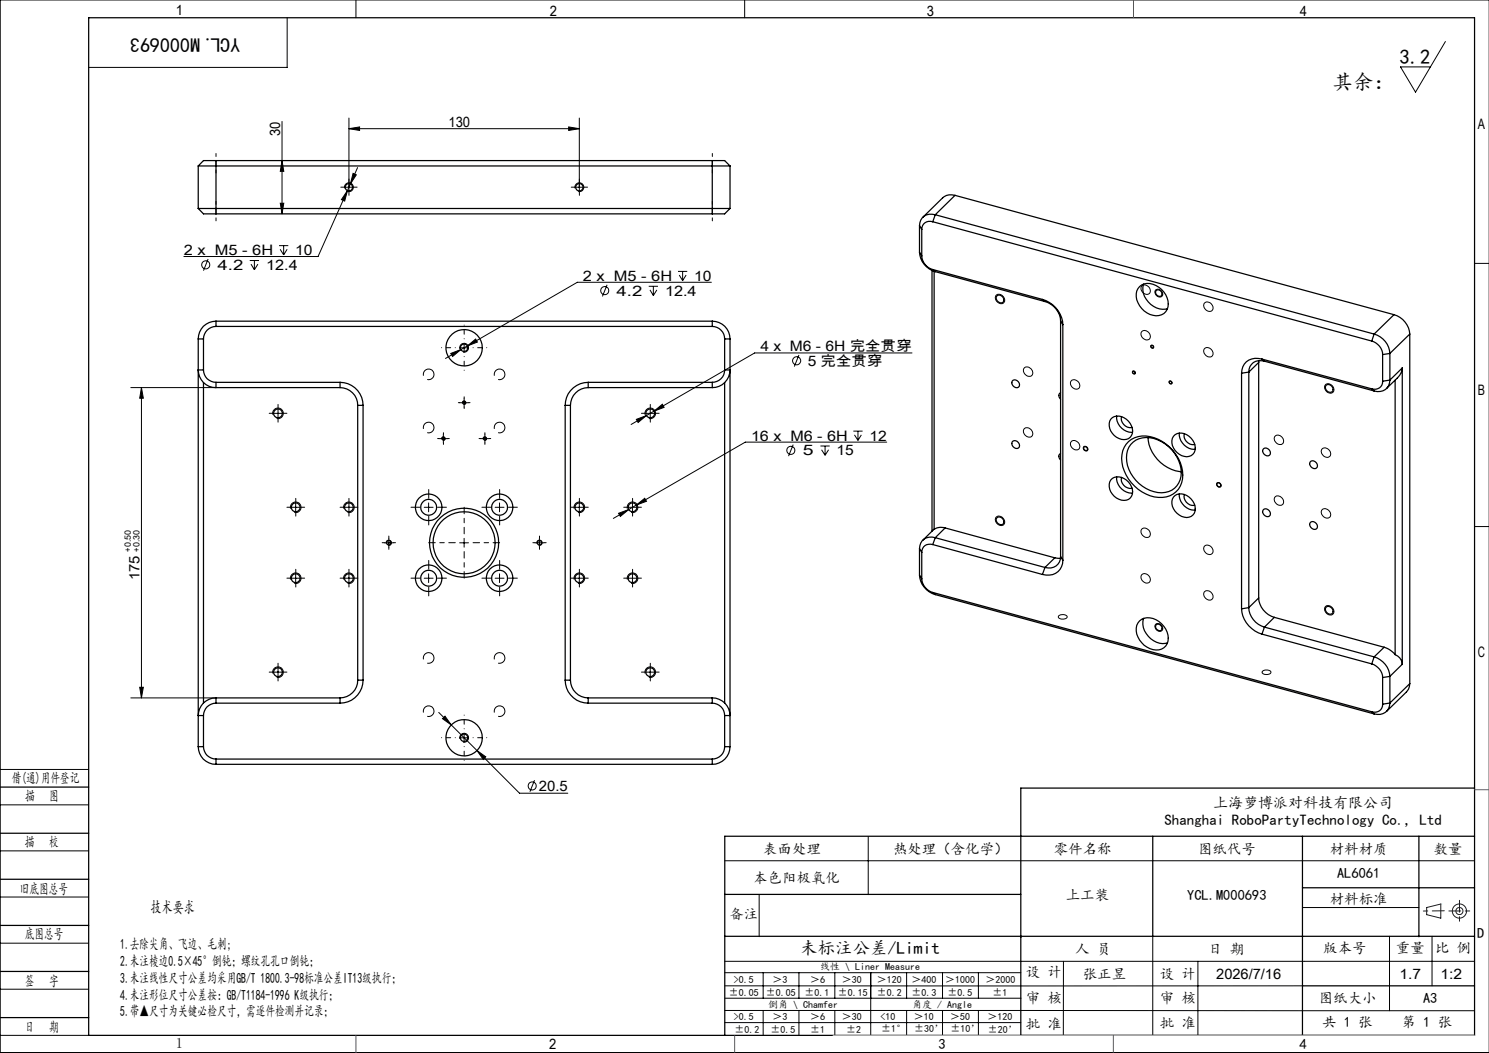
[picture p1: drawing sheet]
<svg xmlns="http://www.w3.org/2000/svg" width="420mm" height="297mm" viewBox="0 0 420 297" stroke-linecap="round" stroke-linejoin="round" font-family="sans-serif">
<g fill="none" stroke="#000" stroke-width=".28">
<path d="M100.4 0v5M210 0v5M420 0h-419.9v297h419.9M81 5v14h-56M407.7 11.7l-8.4 14.3-4.3-7.1h8.5M79.6 34.3v26M98.4 36.3l3-.5v1zM98.4 33.3v20.7M98.4 36.3h65M160.4 35.8l3 .5-3 .5zM163.4 33.3v20.7M79.1 57.3h.9l-.4 3z"/>
<path d="M79.6 45.3l.4 3h-.9zM97.2 52.8h2.5M97.2 53.1a1.26 1.26 0 0 1 1.1-1.6 1.26 1.26 0 0 1 1.4 1.4 1.26 1.26 0 0 1-1.6 1.1M98 53.8l-.8 2.9-.9-.4zM98 53.8l-8.3 18.6h-37.8M98.8 51.9l-.8 1.9M99.6 48.9l.9 .4-1.7 2.6zM100.9 47.3l-2.1 4.6M162.2 52.8h2.5M162.2 53.1a1.26 1.26 0 0 1 1.1-1.6 1.26 1.26 0 0 1 1.4 1.4 1.26 1.26 0 0 1-1.6 1.1M58.7 73.1l-1.3 3.2M70.4 73.5h2.7"/>
<path d="M70.8 74.5l1 1.6M71.8 73.5v2.6M72.7 74.5l-.9 1.6M78.7 69.3h2.6M79 70.3l1 1.6M80 69.3v2.6M81 70.3l-1 1.6M191.2 76.5h2.7M191.6 77.6l.9 1.6M192.5 76.5v2.7M193.5 77.6l-1 1.6M200.7 79.6h-37.9l-31 18"/>
<path d="M415.9 74.3h4.1M127.1 99.7l2.9-1.1-2.3 1.9zM129.6 98.1h2.6M129.7 98.4a1.25 1.25 0 0 1 1.1-1.5 1.25 1.25 0 0 1 1.4 1.3 1.25 1.25 0 0 1-1.6 1.1M130 98.6l-4.3 2.5M130.9 96.8v2.5M131.8 97.6l2.4-2 .5 .9zM131.8 97.6l-1.8 1M171.2 80.3l-1.3 3.3M183 80.7h2.6M183.3 81.8l1 1.6M184.3 80.7v2.7"/>
<path d="M185.3 81.8l-1 1.6M257.2 99.6h-44.3l-34.9 20.1M281 83.3a1.51 1.51 0 0 1 1.9 .3 1.51 1.51 0 0 1 0 1.9 1.6 1.6 0 0 1-1.7-.5 1.6 1.6 0 0 1-.2-1.7zM322.1 93.5a1.52 1.52 0 0 1 1.9 .3 1.52 1.52 0 0 1 0 2 1.61 1.61 0 0 1-1.7-.5 1.61 1.61 0 0 1-.2-1.8zM322.2 80.5a1.53 1.53 0 0 1 1.9 .5 1.53 1.53 0 0 1-.1 1.9 1.57 1.57 0 0 1-1.7-.5 1.57 1.57 0 0 1-.1-1.9zM326 81.8a1.24 1.24 0 0 1 1.6 .3 1.24 1.24 0 0 1-.1 1.6 1.34 1.34 0 0 1-1.4-.4 1.34 1.34 0 0 1-.1-1.5zM339.7 85.5a1.49 1.49 0 0 1 2 .2 1.49 1.49 0 0 1 0 2 1.67 1.67 0 0 1-1.7-.4 1.67 1.67 0 0 1-.3-1.8zM339.7 98.4a1.46 1.46 0 0 1 2 .2 1.46 1.46 0 0 1-.1 2 1.67 1.67 0 0 1-1.9-2.2zM36.9 109.3h24M39.9 109.3v87.5M39.9 109.3l.5 3h-1zM77 117a1.5 1.5 0 0 1 1.3-1.9 1.5 1.5 0 0 1 1.6 1.6 1.5 1.5 0 0 1-1.9 1.3"/>
<path d="M77.2 116.6h2.5M78.4 115.4v2.4M119.5 106a1.51 1.51 0 0 1 1.3-1.9 1.51 1.51 0 0 1 1.6 1.6 1.51 1.51 0 0 1-1.9 1.3M129.6 113.6h2.6M130.4 113.7a.51 .51 0 0 1 .5-.6 .51 .51 0 0 1 .5 .5 .51 .51 0 0 1-.6 .5M130.9 112.3v2.5M139.5 106a1.51 1.51 0 0 1 1.3-1.9 1.51 1.51 0 0 1 1.6 1.6 1.51 1.51 0 0 1-1.9 1.3M179.5 118.3l2.8-1.1-2.3 2zM182 117a1.5 1.5 0 0 1 1.3-1.9 1.5 1.5 0 0 1 1.6 1.6 1.5 1.5 0 0 1-1.9 1.3M182.2 116.6h2.4M183.4 115.4v2.4M184.5 116l2.3-2 .5 .9z"/>
<path d="M225.4 100.1l-1.4 3.3M288.9 103.9a1.47 1.47 0 0 1 2 .2 1.47 1.47 0 0 1-.2 2 1.66 1.66 0 0 1-1.8-2.2zM302.2 107.4a1.5 1.5 0 0 1 1.9 .3 1.5 1.5 0 0 1 0 1.9 1.6 1.6 0 0 1-1.7-.4 1.6 1.6 0 0 1-.2-1.8zM374 108.4a1.55 1.55 0 0 1 1.8 .4 1.55 1.55 0 0 1 .1 1.9 1.55 1.55 0 0 1-1.8-.4 1.55 1.55 0 0 1-.1-1.9zM119.5 121a1.5 1.5 0 0 1 1.3-1.9 1.5 1.5 0 0 1 1.6 1.6 1.5 1.5 0 0 1-1.9 1.3M123.8 123.7h2.5M124.6 123.9a.5 .5 0 0 1 .4-.7 .5 .5 0 0 1 .6 .5 .5 .5 0 0 1-.6 .5M125.1 122.4v2.6M135.5 123.7h2.5M136.3 123.9a.51 .51 0 0 1 .4-.7 .51 .51 0 0 1 .6 .6 .51 .51 0 0 1-.7 .4M136.8 122.4v2.6M139.5 121a1.5 1.5 0 0 1 1.3-1.9 1.5 1.5 0 0 1 1.6 1.6 1.5 1.5 0 0 1-1.9 1.3"/>
<path d="M223.7 125.4l-1.3 3.3M231.4 125.8h2.6M231.7 126.9l1 1.5M232.7 125.8v2.6M233.7 126.9l-1 1.5M240.7 121.6h2.6M241 122.7l1 1.5M242 121.6v2.6M243 122.7l-1 1.5M250.1 124.7h-39.9l-30.7 17.7M288.9 120.9a1.52 1.52 0 0 1 2 .3 1.52 1.52 0 0 1 0 2 1.61 1.61 0 0 1-1.8-.5 1.61 1.61 0 0 1-.2-1.8zM302.2 124.5a1.48 1.48 0 0 1 2 .4 1.48 1.48 0 0 1-.2 2 1.63 1.63 0 0 1-1.6-.6 1.63 1.63 0 0 1-.2-1.8z"/>
<path d="M305.7 126a.69 .69 0 0 1 1 .2 .69 .69 0 0 1-.4 1l-.7-.5-.1-.4zM343.3 136.2a.72 .72 0 0 1 .9 .2 .72 .72 0 0 1-.1 1 .83 .83 0 0 1-.8-1.2zM359.8 122.9a1.52 1.52 0 0 1 1.9 .5 1.52 1.52 0 0 1-.1 1.9 1.57 1.57 0 0 1-1.8-.6 1.57 1.57 0 0 1 0-1.8zM372.9 126.7a1.48 1.48 0 0 1 1.9 .2 1.48 1.48 0 0 1 .1 2 1.64 1.64 0 0 1-1.7-.5 1.64 1.64 0 0 1-.3-1.7zM82 143.5a1.51 1.51 0 0 1 1.3-1.9 1.51 1.51 0 0 1 1.6 1.6 1.51 1.51 0 0 1-1.9 1.3M82.2 143.1h2.5M83.4 141.8v2.6M97 143.5a1.5 1.5 0 0 1 1.3-1.9 1.5 1.5 0 0 1 1.6 1.6 1.5 1.5 0 0 1-1.9 1.3M97.2 143.1h2.5M98.4 141.8v2.6M108.4 153.1h2.5M108.9 153.3a.75 .75 0 0 1 .7-1 .75 .75 0 0 1 .8 .8 .75 .75 0 0 1-.9 .7"/>
<path d="M109.7 151.8v2.5M119.7 143.1h2.5M120.9 141.8v2.6M129.6 153.1h2.6M130.9 151.8v2.5M139.7 143.1h2.5M140.9 141.8v2.6M150.9 153.1h2.5M151.4 153.3a.74 .74 0 0 1 .7-.9 .74 .74 0 0 1 .8 .8 .74 .74 0 0 1-.9 .6M152.2 151.8v2.5M162 143.5a1.5 1.5 0 0 1 1.3-1.9 1.5 1.5 0 0 1 1.6 1.6 1.5 1.5 0 0 1-1.9 1.3M162.2 143.1h2.5"/>
<path d="M163.4 141.8v2.6M174.5 144.8l2.8-1.1-2.3 2zM177 143.5a1.51 1.51 0 0 1 1.3-1.9 1.51 1.51 0 0 1 1.6 1.6 1.51 1.51 0 0 1-1.9 1.3M177.2 143.1h2.5M177.3 143.7l-4.3 2.5M178.4 141.8v2.6M179.5 142.4l2.4-1.9 .5 .9zM179.5 142.4l-2.2 1.3M281 145.8a1.51 1.51 0 0 1 1.9 .4 1.51 1.51 0 0 1 0 1.9 1.62 1.62 0 0 1-1.7-.5 1.62 1.62 0 0 1-.2-1.8zM322.2 149.1a1.53 1.53 0 0 1 1.9 .5 1.53 1.53 0 0 1-.1 1.9 1.57 1.57 0 0 1-1.7-.5 1.57 1.57 0 0 1-.1-1.9zM339.7 154.1a1.48 1.48 0 0 1 2 .2 1.48 1.48 0 0 1 0 2 1.64 1.64 0 0 1-1.7-.5 1.64 1.64 0 0 1-.3-1.7zM359.6 140.2a1.49 1.49 0 0 1 2 .2 1.49 1.49 0 0 1 0 2 1.65 1.65 0 0 1-1.7-.4 1.65 1.65 0 0 1-.3-1.8z"/>
<path d="M372.9 143.9a1.48 1.48 0 0 1 1.9 .1 1.48 1.48 0 0 1 .1 2 1.64 1.64 0 0 1-1.7-.4 1.64 1.64 0 0 1-.3-1.7zM415.9 148.5h4.1M82 163.5a1.51 1.51 0 0 1 1.3-1.9 1.51 1.51 0 0 1 1.6 1.6 1.51 1.51 0 0 1-1.9 1.3M82.2 163.1h2.5M83.4 161.9v2.4M97 163.5a1.5 1.5 0 0 1 1.3-1.9 1.5 1.5 0 0 1 1.6 1.6 1.5 1.5 0 0 1-1.9 1.3M97.2 163.1h2.5M98.4 161.9v2.4M119.7 163.1h2.5M120.9 161.9v2.4M139.7 163.1h2.5M140.9 161.9v2.4"/>
<path d="M162 163.5a1.5 1.5 0 0 1 1.3-1.9 1.5 1.5 0 0 1 1.6 1.6 1.5 1.5 0 0 1-1.9 1.3M162.2 163.1h2.5M163.4 161.9v2.4M177 163.5a1.51 1.51 0 0 1 1.3-1.9 1.51 1.51 0 0 1 1.6 1.6 1.51 1.51 0 0 1-1.9 1.3M177.2 163.1h2.5M178.4 161.9v2.4M298.7 173.7a1.63 1.63 0 0 1 2.3 .3 1.53 1.53 0 0 1-2.5-.1zM322.1 162.1a1.52 1.52 0 0 1 1.9 .3 1.52 1.52 0 0 1 0 2 1.63 1.63 0 0 1-1.7-.5 1.63 1.63 0 0 1-.2-1.8zM326 176.1a1.24 1.24 0 0 1 1.6 .3 1.24 1.24 0 0 1-.1 1.6 1.36 1.36 0 0 1-1.4-.4 1.36 1.36 0 0 1-.1-1.5zM339.7 167a1.49 1.49 0 0 1 2 .2 1.49 1.49 0 0 1 0 2 1.65 1.65 0 0 1-1.7-.5 1.65 1.65 0 0 1-.3-1.7zM373.8 171.2a1.48 1.48 0 0 1 2 .2 1.48 1.48 0 0 1 0 2 1.62 1.62 0 0 1-1.7-.5 1.62 1.62 0 0 1-.3-1.7zM36.9 196.8h24"/>
<path d="M39.4 193.8h1l-.5 3zM77 190a1.5 1.5 0 0 1 1.3-1.9 1.5 1.5 0 0 1 1.6 1.6 1.5 1.5 0 0 1-1.9 1.3M77.2 189.6h2.5M78.4 188.3v2.5M119.5 186a1.51 1.51 0 0 1 1.3-1.9 1.51 1.51 0 0 1 1.6 1.6 1.51 1.51 0 0 1-1.9 1.3M139.5 186a1.51 1.51 0 0 1 1.3-1.9 1.51 1.51 0 0 1 1.6 1.6 1.51 1.51 0 0 1-1.9 1.3M182 190a1.5 1.5 0 0 1 1.3-1.9 1.5 1.5 0 0 1 1.6 1.6 1.5 1.5 0 0 1-1.9 1.3M182.2 189.6h2.4M183.4 188.3v2.5M356.1 189.4a1.57 1.57 0 0 1 2.4 .2 1.58 1.58 0 0 1-2.5 0zM0 217h25M119.5 201a1.51 1.51 0 0 1 1.3-1.9 1.51 1.51 0 0 1 1.6 1.6 1.51 1.51 0 0 1-1.9 1.3"/>
<path d="M123.8 200.9l10.7 10.8M124.8 202.7l.7-.7 1.8 2.5zM129.6 208.1h2.6M129.7 208.4a1.25 1.25 0 0 1 1.1-1.5 1.25 1.25 0 0 1 1.4 1.3 1.25 1.25 0 0 1-1.6 1.1M130.9 206.8v2.5M134.5 211.7l2.5 1.8-.7 .7zM134.5 211.7l12 12h13.7M139.5 201a1.51 1.51 0 0 1 1.3-1.9 1.51 1.51 0 0 1 1.6 1.6 1.51 1.51 0 0 1-1.9 1.3M0 227h25M0 240h25M150.8 220.1l-1.3 3.2M244.9 236v16.3"/>
<path d="M0 253h25M204.4 242.8h211.5M214.1 252.4v11.8M367.4 256h32.8M0 266h25M0 279h25M204.4 271.1h211.5M204.4 278.1h163M204.4 274.4h83.5M215.3 274.4v7.1M225.4 274.4v7.1M235.5 274.4v7.1"/>
<path d="M245.6 274.4v17.6M255.7 274.4v7.1M265.9 274.4v7.1M276 274.4v7.1M300 271.1l-.1 21M325.2 264.1v27.9M337.9 271.1v20.9M391.9 264.1v21M403.9 264.1v14M0 292h25M204.4 285l211.5 .1M204.4 288.4h83.5"/>
<path d="M204.5 281.5h83.5M215.3 285v7M225.4 285v7M235.5 285v7M255.7 285v7M265.9 285v7M276 285v7M287.9 292h128"/>
<circle cx="58" cy="74.7" r="1.14"/>
<circle cx="170.6" cy="82" r="1.15"/>
<circle cx="325" cy="97.8" r=".45"/>
<circle cx="224.7" cy="101.8" r="1.15"/>
<circle cx="319.8" cy="105" r=".44"/>
<circle cx="330.1" cy="107.9" r=".44"/>
<circle cx="223.1" cy="127" r="1.15"/>
<circle cx="150.1" cy="221.7" r="1.14"/>
</g>
<g fill="none" stroke="#191924" stroke-width=".28">
<path d="M402.4 256l4-1v4l-4-1z"/>
<circle cx="411.7" cy="257" r="1"/>
<circle cx="411.7" cy="257" r="2"/>
</g>
<path d="M60.9 56.8v5.5M60.9 48.8v-5.5M200.9 56.8v5.5M200.9 48.8v-5.5" fill="none" stroke="#000" stroke-width=".28" stroke-dasharray="30.5 1.3 1.3 1.3" stroke-dashoffset="29.6"/>
<g fill="none" stroke="#000" stroke-width=".35">
<path d="M25 5h390.9v287h-390.9zM55.9 46.8h150M55.9 58.8h150M55.9 58.8l1.5 1.5h3.5M55.9 46.8v12M60.9 45.3h-3.5l-1.5 1.5M60.9 45.3v15M60.9 45.3h140M200.9 45.3h3.5l1.5 1.5M200.9 45.3v15M205.9 58.8l-1.5 1.5h-3.5M205.9 46.8v12"/>
<path d="M269.4 55.1a3.6 3.6 0 0 0-3.5 .7l-5.6 5.5M269.4 55.1l-5.6 5.5M269.4 55.1l123.8 33.7M60.9 60.3h140M259.4 71.2a6.1 6.1 0 0 0 4.4 5.4M259.4 63.6l.6 1.1M259.4 71.2l.6 1M259.4 63.6v7.6M260 72.2a4.2 4.2 0 0 0 3.1 3.8M260 64.7v7.5M262.9 76.3v73.5M263.1 62.5a2.26 2.26 0 0 0-3.1 2.2"/>
<path d="M263.1 62.5l123.8 33.7M263.1 76l30.9 8.5M263.1 76l.7 .6M263.5 76.5v72.8M263.8 60.6a3.2 3.2 0 0 0-4.4 3M263.8 60.6l-.7 1.9M263.8 60.6l123.8 33.6M263.8 76.6l30.9 8.5M55.9 95.6h1.5M55.9 95.6v115M57.4 95.6v8.7M60.9 92.1a3.6 3.6 0 0 0-3.5 3.5"/>
<path d="M60.9 90.6a4.9 4.9 0 0 0-5 5M60.9 90.6v1.5M60.9 92.1h140M60.9 90.6h140M200.9 92.1a3.6 3.6 0 0 1 3.5 3.5M200.9 90.6a5 5 0 0 1 5 5M200.9 90.6v1.5M204.4 95.6v8.7M204.4 95.6h1.5M205.9 95.6v115M281.3 83.4a1.29 1.29 0 0 1 1.5 .3 1.29 1.29 0 0 1 .1 1.6 1.29 1.29 0 0 1-1.6-.4 1.29 1.29 0 0 1 0-1.5zM294 84.5a7.9 7.9 0 0 1 5.8 7.1"/>
<path d="M294 84.5l.7 .6M294.7 85.1a6.1 6.1 0 0 1 4.5 5.4M299.2 90.5l.6 1.1M299.2 90.5v66.5M299.8 91.6v66.4M321.5 80.8a4.6 4.6 0 0 1 6.1 .8 4.6 4.6 0 0 1 .7 6.8 5.3 5.3 0 0 1-7.3-3 3.9 3.9 0 0 1 .5-4.6zM322.6 80.1a5.8 5.8 0 0 0 6.7 7M326 82.1a1.04 1.04 0 0 1 1.4 0 1.04 1.04 0 0 1 .1 1.4 1.15 1.15 0 0 1-1.2-.2 1.15 1.15 0 0 1-.3-1.2zM386.9 96.2a4.2 4.2 0 0 1 3.1 3.8M387.6 94.2a6.1 6.1 0 0 1 4.4 5.5M387.6 94.2l-.7 2M392 99.7l-2 .3"/>
<path d="M392 99.7v7.5M393.2 88.8a6.2 6.2 0 0 1 4.5 5.4M393.2 88.8l-5.6 5.4M397.7 94.2l-5.7 5.5M397.7 94.2v98.6M57.4 104.3a3.5 3.5 0 0 0 3.5 3.5M57.4 104.3h-1.5a4.9 4.9 0 0 0 5 5M57.4 107.9v90.4M60.9 107.8v1.5M60.9 107.8h35M60.9 109.3h35M95.9 107.8a6.5 6.5 0 0 1 6.5 6.5"/>
<path d="M95.9 109.3a5 5 0 0 1 5 5M95.9 107.8v1.5M100.9 114.3v77.5M100.9 114.3h1.5M102.4 114.3v77.5M159.4 114.3v77.5M159.4 114.3h1.5M160.9 114.3v77.5M165.9 107.8a6.5 6.5 0 0 0-6.5 6.5M165.9 109.3a5.1 5.1 0 0 0-5 5M165.9 107.8h35M165.9 109.3h35"/>
<path d="M165.9 107.8v1.5M200.9 107.8v1.5M204.4 104.3a3.5 3.5 0 0 1-3.5 3.5M204.4 104.3h1.5a5 5 0 0 1-5 5M204.4 107.9v90.4M285.7 107.3a1.29 1.29 0 0 1 1.5 .4 1.29 1.29 0 0 1 .1 1.5 1.29 1.29 0 0 1-1.6-.4 1.29 1.29 0 0 1 0-1.5zM299.2 110.8a1.09 1.09 0 0 0 0 1.8M313.3 118.2a3.3 3.3 0 0 1 5 .6 3.1 3.1 0 0 1 0 4.9 4.1 4.1 0 0 1-4.3-1.1 4.1 4.1 0 0 1-.7-4.4zM315 117.3a4.4 4.4 0 0 0 4.4 4.7M316.4 117.5a2.56 2.56 0 0 0 2.9 3M350.2 105.3v66.4M352.2 104.9l-2 .4"/>
<path d="M352.2 104.9v66.5M355 102.2v66.5M355 102.2l-2.8 2.7M355.1 101.7l-.1 .5M356 101.3a4.2 4.2 0 0 0-5.8 4M356 101.3l30.9 8.4M356 101.3l.7 .6M356.7 101.9a3.2 3.2 0 0 0-4.5 3M356.7 101.9l30.9 8.4M374.2 108.6a1.29 1.29 0 0 1 1.5 .4 1.29 1.29 0 0 1 0 1.5 1.29 1.29 0 0 1-1.5-.4 1.29 1.29 0 0 1 0-1.5zM386.9 109.7l.7 .6M390 107.5a2.22 2.22 0 0 1-3.1 2.2"/>
<path d="M390 100v7.5M392 107.2a3.2 3.2 0 0 1-4.4 3.1M392 107.2l-2 .3M393.5 107.2v77.4M395.5 103.8a4.2 4.2 0 0 1-1.4 2.8l-3 3M395.5 103.8v83.6M395.5 103.8l-3.5 3.4M285.7 124.4a1.29 1.29 0 0 1 1.5 .4 1.29 1.29 0 0 1 .1 1.6 1.29 1.29 0 0 1-1.6-.4 1.29 1.29 0 0 1 0-1.6zM299.2 127.9a1.09 1.09 0 0 0 0 1.8M305.8 126a.56 .56 0 0 1 .9 .3 .56 .56 0 0 1-.5 .8l-.5-.5zM313.3 135.4a3.3 3.3 0 0 1 5 .6 3.1 3.1 0 0 1 0 4.9 4.1 4.1 0 0 1-4.3-1.2 4.1 4.1 0 0 1-.7-4.3zM315 134.5a4.4 4.4 0 0 0 4.4 4.6"/>
<path d="M316.4 134.7a2.56 2.56 0 0 0 2.9 3M318.3 124.6a7.5 7.5 0 0 1 8.4-.7 11.1 11.1 0 0 1 6.6 12.3 6.2 6.2 0 0 1-7.7 4 11.7 11.7 0 0 1-9.1-12 6 6 0 0 1 1.8-3.6zM319.6 124.7a7 7 0 0 1 8.1-.1 10.3 10.3 0 0 1 5.4 9.7 5.6 5.6 0 0 1-7.6 4.4 10.4 10.4 0 0 1-7.7-10.6 5 5 0 0 1 1.8-3.4zM323.8 123.4a10.5 10.5 0 0 0 9.4 9.6M331.4 139.8a4.1 4.1 0 0 1 5.7 3.7 2.5 2.5 0 0 1-3.8 2.2 4.1 4.1 0 0 1-2.3-5.5zM331.4 122.6a4.1 4.1 0 0 1 5.7 3.8 2.5 2.5 0 0 1-3.8 2.1 4.1 4.1 0 0 1-2.3-5.5zM332.7 122.2a4.4 4.4 0 0 0 4.4 4.5M332.7 139.3a4.4 4.4 0 0 0 4.4 4.6M334 122.3a2.55 2.55 0 0 0 3 3M334 139.5a2.55 2.55 0 0 0 3 3M343.4 136.3a.57 .57 0 0 1 .9 .2 .57 .57 0 0 1-.5 .8l-.5-.5zM356.5 126.5a1.29 1.29 0 0 1 1.5 .4 1.29 1.29 0 0 1 0 1.5 1.29 1.29 0 0 1-1.5-.3 1.29 1.29 0 0 1 0-1.6z"/>
<path d="M369.7 130.1a1.29 1.29 0 0 1 1.6 .4 1.29 1.29 0 0 1 0 1.5 1.29 1.29 0 0 1-1.5-.3 1.29 1.29 0 0 1-.1-1.6zM259.4 154.7v7.5M259.4 154.7l.6 1.1M260 155.8v7.5M263.1 153.6a2.27 2.27 0 0 0-3.1 2.2M263.1 153.6l30.9 8.4M263.5 149.3l-3.2 3.1M263.8 151.7a3.2 3.2 0 0 0-4.4 3M263.8 151.7l30.9 8.4M263.8 151.7l-.7 1.9M266.6 148.9a3.7 3.7 0 0 0-3.1 .4M266.6 148.9l30.9 8.4"/>
<path d="M266.6 148.9l-2.8 2.8M281.3 145.9a1.29 1.29 0 0 1 1.5 .4 1.29 1.29 0 0 1 .1 1.6 1.29 1.29 0 0 1-1.6-.4 1.29 1.29 0 0 1 0-1.6zM297.5 157.3l1.7 .2M297.5 157.3l-2.8 2.8M299.2 157a3.2 3.2 0 0 1-4.5 3.1M299.2 157l.6 1M299.8 158a4.2 4.2 0 0 1-5.8 4M356.5 143.6a1.29 1.29 0 0 1 1.5 .4 1.29 1.29 0 0 1 0 1.6 1.29 1.29 0 0 1-1.5-.4 1.29 1.29 0 0 1 0-1.6zM369.7 147.2a1.29 1.29 0 0 1 1.6 .4 1.29 1.29 0 0 1 0 1.6 1.29 1.29 0 0 1-1.5-.4 1.29 1.29 0 0 1-.1-1.6zM259.4 162.2a6.2 6.2 0 0 0 4.4 5.5M259.4 162.2l.6 1.1M260 163.3a4.3 4.3 0 0 0 3.1 3.8"/>
<path d="M263.1 167.1l123.8 33.7M263.1 167.1l.7 .6M263.8 167.7l123.8 33.7M294.7 160.1l-.7 1.9M321.5 175.1a4.8 4.8 0 0 1 6.8 1.6 4.3 4.3 0 0 1 0 6 5.1 5.1 0 0 1-6.8-2.2 4.3 4.3 0 0 1 0-5.4zM322.6 174.4a5.8 5.8 0 0 0 6.7 6.9M326.2 176.1a1.1 1.1 0 0 1 1.3 .4 1.1 1.1 0 0 1 0 1.3 1.09 1.09 0 0 1-1.3-.3 1.09 1.09 0 0 1 0-1.4zM350.2 171.7a8 8 0 0 0 5.8 7.2M352.2 171.4a6.1 6.1 0 0 0 4.5 5.5M352.2 171.4l-2 .3M355 168.7a6.1 6.1 0 0 0 4.4 5.4M355 168.7l-2.8 2.7"/>
<path d="M356 178.9l30.9 8.4M356.7 176.9l30.9 8.4M356.7 176.9l-.7 2M359.4 174.1l31 8.5M359.4 174.1l-2.7 2.8M374.2 171.2a1.29 1.29 0 0 1 1.5 .3 1.29 1.29 0 0 1 0 1.6 1.29 1.29 0 0 1-1.5-.4 1.29 1.29 0 0 1 0-1.5zM60.9 198.3a3.5 3.5 0 0 0-3.5 3.5M60.9 196.8a4.9 4.9 0 0 0-5 5h1.5M60.9 196.8h35M60.9 198.3h35M60.9 196.8v1.5M95.9 196.8v1.5"/>
<path d="M100.9 191.8a5 5 0 0 1-5 5M100.9 191.8h1.5M102.4 191.8a6.5 6.5 0 0 1-6.5 6.5M159.4 191.8a6.5 6.5 0 0 0 6.5 6.5M159.4 191.8h1.5M160.9 191.8a5.1 5.1 0 0 0 5 5M165.9 196.8h35M165.9 198.3h35M165.9 196.8v1.5M200.9 198.3a3.5 3.5 0 0 1 3.5 3.5M200.9 196.8a5 5 0 0 1 5 5h-1.5M200.9 196.8v1.5"/>
<path d="M386.9 187.3a4.2 4.2 0 0 1 3.1 3.8M387.6 185.3a6.2 6.2 0 0 1 4.4 5.5M387.6 185.3l-.7 2M390 198.6a2.22 2.22 0 0 1-3.1 2.2M390 191.1v7.5M390.4 182.6a6.4 6.4 0 0 1 3.1 2M390.4 182.6l-2.8 2.7M392 198.3a3.3 3.3 0 0 1-4.4 3.1M392 190.8v7.5M392 190.8l-2 .3M392 198.3l-2 .3M393.5 184.6a3.1 3.1 0 0 1 2 2.8"/>
<path d="M395.5 187.4l-3.5 3.4M397.7 192.8a3.2 3.2 0 0 1-1 2.4l-5.6 5.5M397.7 192.8l-5.7 5.5M55.9 210.6a4.9 4.9 0 0 0 5 5M55.9 210.6h1.5M57.4 210.6a3.5 3.5 0 0 0 3.5 3.5M57.4 201.8v8.8M60.9 214.1v1.5M60.9 214.1h140M60.9 215.6h140M200.9 214.1v1.5M204.4 210.6a3.5 3.5 0 0 1-3.5 3.5"/>
<path d="M204.4 201.8v8.8M204.4 210.6h1.5M205.9 210.6a5 5 0 0 1-5 5M386.9 200.8l.7 .6M0 222h25M0 235h25M325.2 235.9v28.2M367.4 235.9v56.1M400.2 235.9v28.3M415.9 235.9h-211.5v56.1M415.9 222.3h-128v69.7M0 248h25"/>
<path d="M204.4 252.3h83.5M367.4 250.4h48.5M0 261h25M0 274h25M204.4 264.1h211.5M367.4 278.1h48.5M0 287h25"/>
<circle cx="98.4" cy="52.8" r="1.05"/>
<circle cx="163.4" cy="52.8" r="1.06"/>
<circle cx="130.9" cy="98.1" r="5.1"/>
<circle cx="130.9" cy="98.1" r="1.06"/>
<circle cx="325" cy="97.7" r=".35"/>
<circle cx="78.4" cy="116.6" r="1.25"/>
<circle cx="130.9" cy="113.6" r=".4"/>
<circle cx="183.4" cy="116.6" r="1.24"/>
<circle cx="319.9" cy="105" r=".35"/>
<circle cx="330.2" cy="107.8" r=".35"/>
<circle cx="125.1" cy="123.7" r=".41"/>
<circle cx="136.8" cy="123.7" r=".4"/>
<circle cx="83.4" cy="143.1" r="1.25"/>
<circle cx="98.4" cy="143.1" r="1.26"/>
<circle cx="109.7" cy="153.1" r=".62"/>
<circle cx="120.9" cy="143.1" r="2.24"/>
<circle cx="120.9" cy="143.1" r="3.8"/>
<circle cx="130.9" cy="153.1" r="9.7"/>
<circle cx="130.9" cy="153.1" r="8.7"/>
<circle cx="140.9" cy="143.1" r="2.24"/>
<circle cx="140.9" cy="143.1" r="3.8"/>
<circle cx="152.2" cy="153.1" r=".63"/>
<circle cx="163.4" cy="143.1" r="1.25"/>
<circle cx="178.4" cy="143.1" r="1.25"/>
<circle cx="83.4" cy="163.1" r="1.25"/>
<circle cx="98.4" cy="163.1" r="1.26"/>
<circle cx="120.9" cy="163.1" r="2.24"/>
<circle cx="120.9" cy="163.1" r="3.8"/>
<circle cx="140.9" cy="163.1" r="2.24"/>
<circle cx="140.9" cy="163.1" r="3.8"/>
<circle cx="163.4" cy="163.1" r="1.25"/>
<circle cx="178.4" cy="163.1" r="1.25"/>
<circle cx="78.4" cy="189.6" r="1.24"/>
<circle cx="183.4" cy="189.6" r="1.23"/>
<circle cx="130.9" cy="208.1" r="5.1"/>
<circle cx="130.9" cy="208.1" r="1.06"/>
</g>
<path d="M407.4 256.9l-5.9 .1M408.7 256.9h6M411.7 253.9v6" fill="none" stroke="#191924" stroke-width=".28" stroke-dasharray="6.3 1.3 1.3 1.3" stroke-dashoffset="3"/>
<path d="M235 292h180.9" fill="none" stroke="#c0c0c0" stroke-width=".28"/>
<path d="M319.7 0v5M415.9 222.7h4.1M100.4 292v5M207.2 292v5M314 292v5" fill="none" stroke="#00f" stroke-width=".28"/>
<path d="M406.4 255h.1" fill="none" stroke="#0ff" stroke-width=".28"/>
<g fill="none" stroke="#000" stroke-width=".28" stroke-dasharray="30.5 1.3 1.3 1.3">
<path d="M97.2 52.8h-1.1M98.4 51.5v-1M98.4 54v1.1M99.7 52.8h1M162.2 52.8h-1.1M163.4 51.5v-1M163.4 54v1.1M164.7 52.8h1M77.2 116.6h-1.3M78.4 115.3v-1.2M78.4 117.8v1.3M79.7 116.6h1.2"/>
<path d="M129.7 113.6h-.4M130.9 112.3v-.4M130.9 114.8v.4M132.2 113.6h.4M182.2 116.6h-1.3M183.4 115.3v-1.2M183.4 117.8v1.3M184.7 116.6h1.2M123.8 123.7h-.4M125.1 122.4v-.4M125.1 124.9v.4M126.3 123.7h.4"/>
<path d="M135.5 123.7h-.4M136.8 122.4v-.4M136.8 124.9v.4M138 123.7h.4M82.2 143.1h-1.3M83.4 141.8v-1.2M83.4 144.3v1.3M84.7 143.1h1.2M97.2 143.1h-1.3M98.4 141.8v-1.2M98.4 144.3v1.3M99.7 143.1h1.2"/>
<path d="M108.4 153.1h-.6M109.7 151.8v-.6M109.7 154.3v.6M110.9 153.1h.7M118.4 143.1h-2.5M120.9 140.6v-2.5M120.9 145.6v2.5M123.4 143.1h2.5M138.4 143.1h-2.5M140.9 140.6v-2.5M140.9 145.6v2.5M143.4 143.1h2.5"/>
<path d="M150.9 153.1h-.6M152.2 151.8v-.6M152.2 154.3v.6M153.4 153.1h.7M162.2 143.1h-1.3M163.4 141.8v-1.2M163.4 144.3v1.3M164.7 143.1h1.2M177.2 143.1h-1.3M178.4 141.8v-1.2M178.4 144.3v1.3M179.7 143.1h1.2"/>
<path d="M82.2 163.1h-1.3M83.4 161.8v-1.2M83.4 164.3v1.3M84.7 163.1h1.2M97.2 163.1h-1.3M98.4 161.8v-1.2M98.4 164.3v1.3M99.7 163.1h1.2M118.4 163.1h-2.5M120.9 160.6v-2.5M120.9 165.6v2.5M123.4 163.1h2.5"/>
<path d="M138.4 163.1h-2.5M140.9 160.6v-2.5M140.9 165.6v2.5M143.4 163.1h2.5M162.2 163.1h-1.3M163.4 161.8v-1.2M163.4 164.3v1.3M164.7 163.1h1.2M177.2 163.1h-1.3M178.4 161.8v-1.2M178.4 164.3v1.3M179.7 163.1h1.2"/>
<path d="M77.2 189.6h-1.3M78.4 188.3v-1.2M78.4 190.8v1.3M79.7 189.6h1.2M182.2 189.6h-1.3M183.4 188.3v-1.2M183.4 190.8v1.3M184.7 189.6h1.2"/>
</g>
<path d="M128.4 153.1h-7.5M130.9 150.6v-7.5M130.9 155.6v7.5M133.4 153.1h7.5" fill="none" stroke="#000" stroke-width=".28" stroke-dasharray="30.5 1.3 1.3 1.3" stroke-dashoffset="28.6"/>
<path d="M128.4 98.1h-3.8M130.9 95.6v-3.9M133.4 98.1h3.9M130.9 100.6v3.8M128.4 208.1h-3.8M130.9 205.6v-3.9M130.9 210.6v3.8M133.4 208.1h3.9" fill="none" stroke="#000" stroke-width=".28" stroke-dasharray="30.5 1.3 1.3 1.3" stroke-dashoffset="30.4"/>
<g fill="#000">
<path d="M127.1 99.7l.6 .8 2.3-1.9zM131.8 97.6l2.9-1.1-.5-.9zM179.5 118.3l.5 .9 2.3-2zM184.5 116l2.8-1.1-.5-.9zM174.5 144.8l.5 .9 2.3-2zM179.5 142.4l2.9-1-.5-.9zM125.5 202l-.7 .7 2.5 1.8zM134.5 211.7l1.8 2.5 .7-.7zM98.4 36.3l3-.5v1zM160.4 35.8l3 .5-3 .5zM99.6 48.9l-.8 3 1.7-2.6zM98 53.8l-1.7 2.5 .9 .4z"/>
<path d="M39.9 109.3l.5 3h-1zM39.4 193.8h1l-.5 3zM79.6 45.3l.4 3h-.9zM79.1 57.3h.9l-.4 3z"/>
</g>
<g font-size="5.8">
<text x="394.8" y="18">3.2</text>
<text x="375.9" y="25.2">其余：</text>
</g>
<text font-size="5.6" x="67.7" y="10.6" transform="rotate(-180 67.7 10.6)">YCL.M000693</text>
<text font-size="4.9" x="225.7" y="269">未标注公差/Limit</text>
<text font-size="4.7" x="42.5" y="257.5">技术要求</text>
<g font-size="4.2">
<text x="342.2" y="227.9">上海萝博派对科技有限公司</text>
<text x="328.5" y="232.8">Shanghai RoboPartyTechnology Co., Ltd</text>
</g>
<g font-size="4.1">
<text x="49.6" y="4.3">1</text>
<text x="155.1" y="4.6">2</text>
<text x="261.4" y="4.6">3</text>
<text x="366.6" y="4.6">4</text>
<text x="126.5" y="35.7">130</text>
<text x="79" y="38.3" transform="rotate(-90 79 38.3)">30</text>
<text x="416.9" y="36.3">A</text>
<text x="51.9" y="71.9">2 x M5 - 6H</text>
<text x="83.3" y="71.9">10</text>
<text x="61.4" y="76.1">4.2</text>
<text x="75.1" y="76.1">12.4</text>
<text x="164.4" y="79.2">2 x M5 - 6H</text>
<text x="173.9" y="83.4">4.2</text>
<text x="187.6" y="83.4">12.4</text>
<text x="195.8" y="79.2">10</text>
<text x="214.5" y="99">4 x M6 - 6H 完全贯穿</text>
<text x="227.8" y="103.2">5 完全贯穿</text>
<text x="416.9" y="111.3">B</text>
<text x="211.8" y="124.3">16 x M6 - 6H</text>
<text x="245.2" y="124.3">12</text>
<text x="226.5" y="128.5">5</text>
<text x="236" y="128.5">15</text>
<text x="39.4" y="163.7" transform="rotate(-90 39.4 163.7)">175</text>
<text x="416.9" y="185.3">C</text>
<text x="3.3" y="220.9">借(通)用件登记</text>
<text x="7.1" y="226">描</text>
<text x="13.9" y="226">图</text>
<text x="152" y="223.1">20.5</text>
<text x="7" y="238.9">描</text>
<text x="13.8" y="238.9">校</text>
<text x="215.3" y="240.8">表面处理</text>
<text x="251.9" y="240.8">热处理（含化学）</text>
<text x="297.3" y="240.8">零件名称</text>
<text x="337.9" y="240.8">图纸代号</text>
<text x="375.1" y="240.8">材料材质</text>
<text x="404.4" y="240.8">数量</text>
<text x="212.5" y="249">本色阳极氧化</text>
<text x="377.1" y="247.7">AL6061</text>
<text x="5.6" y="252">旧底图总号</text>
<text x="300.6" y="253.7">上工装</text>
<text x="334.9" y="253.7">YCL.M000693</text>
<text x="375.1" y="254.9">材料标准</text>
<text x="205.7" y="259.3">备注</text>
<text x="7" y="265">底图总号</text>
<text x="33.9" y="267.6">1.去除尖角、飞边、毛刺;</text>
<text x="303.3" y="269">人 员</text>
<text x="340.8" y="269">日 期</text>
<text x="373.2" y="268.7">版本号</text>
<text x="393.7" y="268.7">重量</text>
<text x="404.8" y="268.7">比 例</text>
<text x="416.7" y="264.6">D</text>
<text x="33.9" y="272.4">2.未注棱边0.5×45°倒钝；螺纹孔孔口倒钝；</text>
<text x="289.3" y="275.5">设 计</text>
<text x="7" y="278">签</text>
<text x="13.8" y="278">字</text>
<text x="33.9" y="277.2">3.未注线性尺寸公差均采用GB/T 1800.3-98标准公差IT13级执行；</text>
<text x="33.9" y="281.9">4.未注形位尺寸公差按：GB/T1184-1996 K级执行；</text>
<text x="305.4" y="276">张正昱</text>
<text x="327.2" y="276">设 计</text>
<text x="343.1" y="276">2026/7/16</text>
<text x="394.8" y="276">1.7</text>
<text x="406.3" y="276">1:2</text>
<text x="33.9" y="286.7">5.带▲尺寸为关键必检尺寸，需逐件检测并记录；</text>
<text x="289.3" y="283">审 核</text>
<text x="327.2" y="282.9">审 核</text>
<text x="372" y="283">图纸大小</text>
<text x="401.4" y="283">A3</text>
<text x="7" y="291">日</text>
<text x="13.8" y="291">期</text>
<text x="289.3" y="290.1">批 准</text>
<text x="327.2" y="290">批 准</text>
<text x="373" y="289.8">共 1 张</text>
<text x="395.4" y="289.8">第 1 张</text>
<text x="49.6" y="295.6">1</text>
<text x="154.9" y="296">2</text>
<text x="264.7" y="296">3</text>
<text x="366.6" y="296">4</text>
</g>
<g font-size="2.8">
<text x="231.3" y="273.6">线性 \ Liner Measure</text>
<text x="205.6" y="280.8">±0.05</text>
<text x="207" y="277.2">&gt;0.5</text>
<text x="216" y="280.8">±0.05</text>
<text x="217.9" y="277.2">＞3</text>
<text x="227" y="280.8">±0.1</text>
<text x="228.5" y="277.2">＞6</text>
<text x="236.3" y="280.8">±0.15</text>
<text x="237.5" y="277.2">＞30</text>
<text x="247.4" y="277.2">＞120</text>
<text x="247.4" y="280.8">±0.2</text>
<text x="257.1" y="277.2">＞400</text>
<text x="257.1" y="280.8">±0.3</text>
<text x="266.6" y="277.2">＞1000</text>
<text x="267.3" y="280.8">±0.5</text>
<text x="278" y="277.2">＞2000</text>
<text x="279.9" y="280.8">±1</text>
<text x="207" y="287.8">&gt;0.5</text>
<text x="216.6" y="284.3">倒角 \ Chamfer</text>
<text x="217.9" y="287.8">＞3</text>
<text x="228.5" y="287.8">＞6</text>
<text x="237.5" y="287.8">＞30</text>
<text x="248.4" y="287.8">&lt;10</text>
<text x="257.3" y="284.3">角度 / Angle</text>
<text x="257.8" y="287.8">＞10</text>
<text x="268" y="287.8">＞50</text>
<text x="278.5" y="287.8">＞120</text>
<text x="207.1" y="291.3">±0.2</text>
<text x="217.3" y="291.3">±0.5</text>
<text x="228.5" y="291.3">±1</text>
<text x="238.7" y="291.3">±2</text>
<text x="248.6" y="291.1">±1°</text>
<text x="257.8" y="291.1">±30’</text>
<text x="268.1" y="291.1">±10’</text>
<text x="278.6" y="291.2">±20’</text>
</g>
<g font-size="2.4">
<text x="36.9" y="155.6" transform="rotate(-90 36.9 155.6)">+0.50</text>
<text x="39.4" y="155.6" transform="rotate(-90 39.4 155.6)">+0.30</text>
</g>
</svg>
